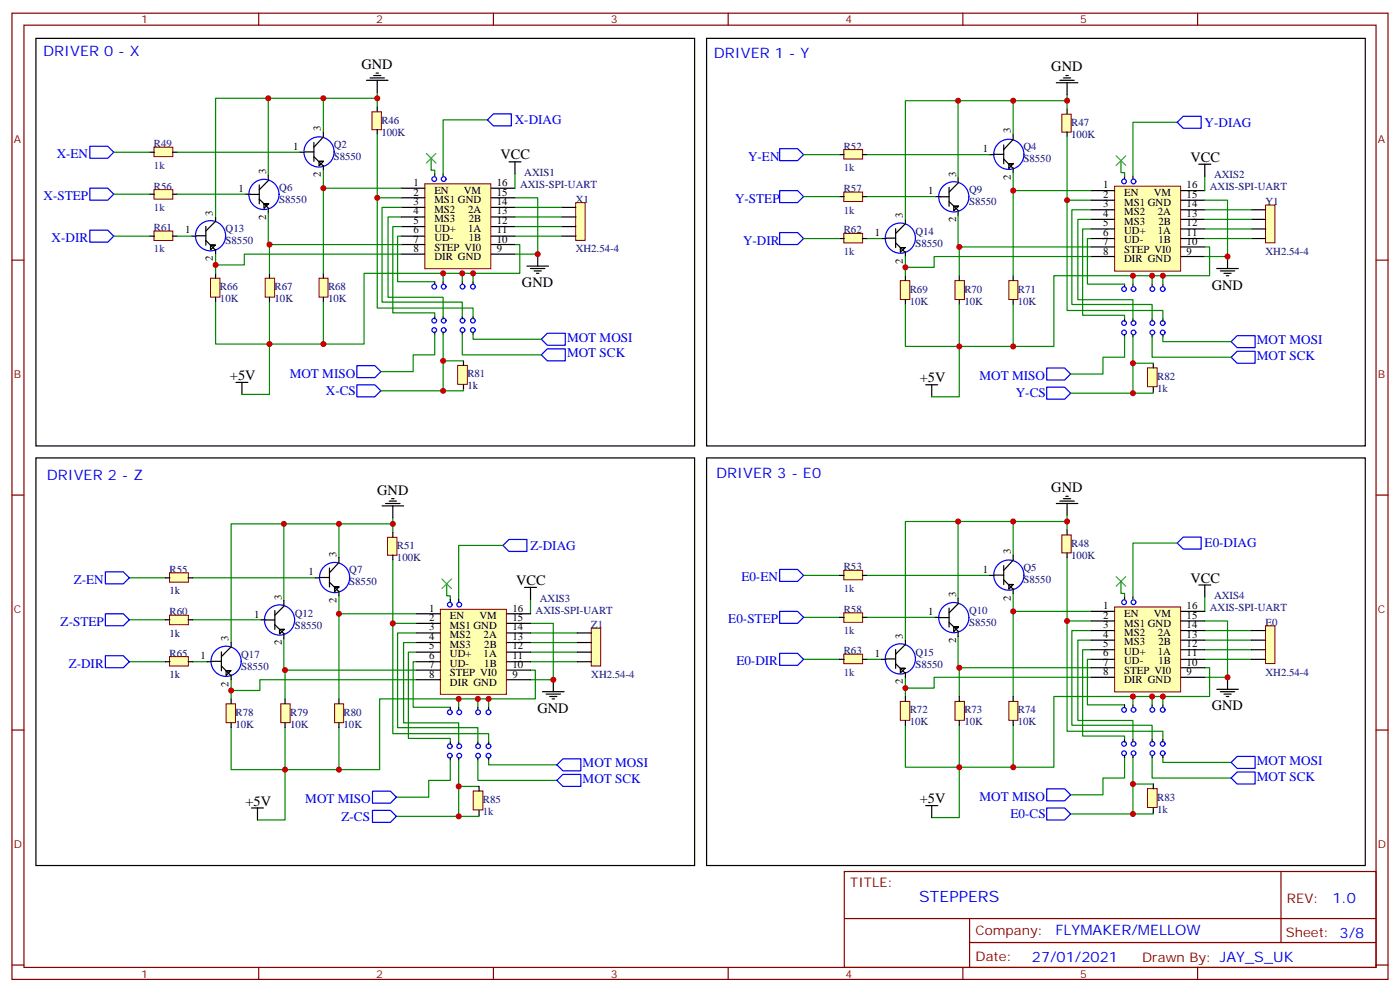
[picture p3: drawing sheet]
<svg xmlns="http://www.w3.org/2000/svg" width="412mm" height="292mm" viewBox="0 0 412 292" stroke-linecap="round" stroke-linejoin="round" font-family="sans-serif">
<g fill="none" stroke="#870000" stroke-width=".35">
<path d="M3.5 3.9h405.4v284.3h-405.4zM7.1 7.4h398.2v277.3h-398.2zM76.2 3.9v3.5M145.3 3.9v3.5M214.5 3.9v3.5M283.6 3.9v3.5M352.8 3.9v3.5M3.5 76.6h3.6M405.3 76.6h3.6M3.5 145.7h3.6M405.3 145.7h3.6M3.5 214.8h3.6"/>
<path d="M405.3 214.8h3.6M248.7 256.5h156.6v28.2h-156.6zM377.3 256.5v20.9M248.7 270.3h156.5M285.6 277.4h119.6M285.6 270.3v14.1M3.5 284h3.6M76.2 284.7v3.5M145.3 284.7v3.5M214.5 284.7v3.5M283.6 284.7v3.5M352.8 284.7v3.5"/>
<path d="M405.3 284h3.6"/>
</g>
<g fill="none" stroke="#00f" stroke-width=".35">
<circle cx="77.8" cy="57.2" r="4.4"/>
<circle cx="94" cy="44.7" r="4.4"/>
<circle cx="62" cy="69.4" r="4.4"/>
</g>
<g fill="none" stroke="#000" stroke-width=".35">
<path d="M95.2 38.8v1.4M72.3 57.2h1.4M73.6 57.2h2.8M76.4 54.4v5.6M76.4 58.6l2.7 2.7M77.8 60h1.3h-1.3v1.3l1.3-1.3M79 51.5v1.4M79.1 53l-2.7 2.8M88.2 44.8h1.4M89.7 44.7h2.8M92.5 41.9v5.6M92.5 46.1l2.7 2.8"/>
<path d="M94 47.5h1.2h-1.2v1.4l1.2-1.4M95.2 40.3l-2.7 3M95.2 48.7v1.4M56.4 69.5h1.4M57.8 69.4h2.8M60.6 66.6v5.6M60.6 70.8l2.8 2.7M62 72.2h1.4h-1.4v1.3l1.4-1.3M63.4 65.2l-2.8 2.8M63.5 63.9v1.3M63.5 73.4v1.4M79 61.4v1.4"/>
</g>
<path d="M62 81.9h2.8v5.5h-2.8z" fill="#ffffb0" stroke="#800000" stroke-width=".29"/>
<path d="M63.5 80.4v1.4M63.5 87.5v1.4" fill="none" stroke="#000" stroke-width=".35"/>
<path d="M78.1 81.9h2.8v5.5h-2.8z" fill="#ffffb0" stroke="#800000" stroke-width=".29"/>
<path d="M79.4 80.4v1.4M79.4 87.5v1.4" fill="none" stroke="#000" stroke-width=".35"/>
<path d="M45.3 43.3h5.6v2.8h-5.6z" fill="#ffffb0" stroke="#800000" stroke-width=".29"/>
<path d="M44.1 44.8h1.4M50.8 44.8h1.4" fill="none" stroke="#000" stroke-width=".35"/>
<path d="M45.3 55.8h5.6v2.8h-5.6z" fill="#ffffb0" stroke="#800000" stroke-width=".29"/>
<path d="M44.1 57.2h1.4M50.8 57.2h1.4" fill="none" stroke="#000" stroke-width=".35"/>
<path d="M45.3 68h5.6v2.8h-5.6z" fill="#ffffb0" stroke="#800000" stroke-width=".29"/>
<path d="M44.1 69.5h1.4M50.8 69.5h1.4" fill="none" stroke="#000" stroke-width=".35"/>
<path d="M169.6 59.6h2.8v11.1h-2.8z" fill="#ffffb0" stroke="#800000" stroke-width=".29"/>
<path d="M165.5 61h4.1M165.5 63.9h4.1M165.5 66.7h4.1M165.5 69.5h4.1" fill="none" stroke="#000" stroke-width=".35"/>
<path d="M134.8 107.5h2.9v5.6h-2.9z" fill="#ffffb0" stroke="#800000" stroke-width=".29"/>
<path d="M136.5 106.2v1.4M136.5 113.3v1.4" fill="none" stroke="#000" stroke-width=".35"/>
<path d="M94 81.9h2.6v5.5h-2.6z" fill="#ffffb0" stroke="#800000" stroke-width=".29"/>
<path d="M95.2 80.4v1.4M95.2 87.5v1.4" fill="none" stroke="#000" stroke-width=".35"/>
<path d="M109.6 32.9h2.7v5.3h-2.7z" fill="#ffffb0" stroke="#800000" stroke-width=".29"/>
<path d="M111.1 31.4v1.4M111.1 38.1v1.4" fill="none" stroke="#000" stroke-width=".35"/>
<path d="M125.1 54.1h19.5v25h-19.5z" fill="#ffffb0" stroke="#800000" stroke-width=".29"/>
<g fill="none" stroke="#000" stroke-width=".35">
<path d="M10.6 11.3h194v119.9h-194zM208.1 11.3h194.1v119.9h-194.1zM298.4 39.5v1.4M118.2 55.4h6.9M118.2 58.2h6.9M128.1 51.2v.6M130.5 51.2v.6M144.8 55.4h6.9M144.8 58.2h6.9M275.5 57.9h4.1M279.6 55.1v5.6M279.6 59.3l2.7 2.7"/>
<path d="M282.2 52.2v1.4M282.3 53.7l-2.7 2.8M291.4 45.5h1.4M292.9 45.4h2.8M295.7 42.6v5.6M295.7 46.8l2.7 2.8M297.2 48.2h1.2h-1.2v1.4l1.2-1.4M298.4 41l-2.7 3M298.4 49.4v1.4M118.2 61h6.9M118.2 63.9h6.9M118.2 66.7h6.9"/>
<path d="M118.2 69.5h6.9M118.2 72h6.9M118.2 74.8h6.9M144.8 61h6.9M144.8 63.9h6.9M144.8 66.7h6.9M144.8 69.5h6.9M144.8 72h6.9M144.8 74.8h6.9M259.6 70.2h1.4M261 70.1h2.8M263.8 67.3v5.6"/>
<path d="M263.8 71.5l2.8 2.8M265.2 72.9h1.4h-1.4v1.4l1.4-1.4M266.6 65.9l-2.8 2.8M266.7 64.6v1.3M266.7 74.1v1.4M281 60.7h1.3h-1.3v1.3l1.3-1.3M282.2 62.1v1.4M128.1 82.9v.7M128.1 93.1v.7M128.1 97.7v.7M130.5 82.9v.7M130.5 93.1v.7"/>
<path d="M130.5 97.7v.7M136.2 82.9v.7M136.2 93.1v.7M136.2 97.7v.7M139.3 82.9v.7M139.3 93.1v.7M139.3 97.7v.7M69.5 112.5h3.5M71.3 112.5v3.6M10.6 134.8h194v119.9h-194zM208.1 134.8h194.1v119.9h-194.1z"/>
</g>
<g fill="none" stroke="#00f" stroke-width=".35">
<path d="M143.6 35.3l1.7-1.8h5.3v3.5h-5.3zM26.5 43h5.2l1.8 1.8-1.8 1.8h-5.2zM26.5 55.4h5.2l1.8 1.8-1.8 1.7h-5.2zM285.4 57.9a4.4 4.4 0 0 0-6.4-4 4.4 4.4 0 0 0-.7 7.6 4.4 4.4 0 0 0 7-2.8l.1-.8M26.5 67.7h5.2l1.8 1.8-1.8 1.8h-5.2zM159.5 99.8l1.7-1.7h5.3v3.5h-5.3zM105.1 107.6h5.3l1.8 1.8-1.8 1.7h-5.3zM105.1 113.2h5.3l1.8 1.8-1.8 1.8h-5.3zM159.5 104.4l1.7-1.7h5.3v3.5h-5.3z"/>
<circle cx="127.9" cy="52.7" r=".69"/>
<circle cx="130.7" cy="52.7" r=".7"/>
<circle cx="297.2" cy="45.4" r="4.4"/>
<circle cx="265.2" cy="70.1" r="4.4"/>
<circle cx="127.9" cy="97.1" r=".69"/>
<circle cx="127.9" cy="84.4" r=".69"/>
<circle cx="127.9" cy="94.4" r=".69"/>
<circle cx="130.7" cy="97.1" r=".7"/>
<circle cx="130.7" cy="84.4" r=".7"/>
<circle cx="130.7" cy="94.4" r=".7"/>
<circle cx="136.2" cy="84.4" r=".7"/>
<circle cx="136.2" cy="97.1" r=".7"/>
<circle cx="136.2" cy="94.4" r=".7"/>
<circle cx="139.3" cy="97.1" r=".69"/>
<circle cx="139.3" cy="84.4" r=".69"/>
<circle cx="139.3" cy="94.4" r=".69"/>
</g>
<g fill="none" stroke="#008700" stroke-width=".35">
<path d="M79 28.9v22.6M95.2 28.9v9.9M111.1 31.4v-2.5h-47.6v35M111.1 39.5v51.2h28.2v2.4M111.1 27.2v1.7M143.6 35.3h-13.1v15.9M33.5 57.2h10.6M33.5 44.8h10.6M52.2 57.2h20.1M52.2 44.8h36M95.2 50.1v30.3M95.2 55.4h23"/>
<path d="M111.1 58.2h7.1M127 46.6v3.5h1.1v1.1M151.7 58.2h6.7v16.6h-6.7M151.7 51.2v4.2M33.5 69.5h10.6M52.2 69.5h4.2M63.5 74.8v5.6M79 62.8v9.2h.4M118.2 72h-38.8v8.4M118.2 74.8h-46.2v3.2h-8.5M118.2 69.5h-1.1v13.4h11M118.2 66.7h-2.5v25.4h12.4v1"/>
<path d="M118.2 61h-5.7v27.9h23.7v4.2M118.2 63.9h-3.9v23.6h16.2v5.6M151.7 72h1.4v8.4h-45.9v20.8h-27.8v14.9h-8.1M151.7 69.5h13.8M151.7 61h13.8M151.7 63.9h13.8M151.7 66.7h13.8M63.5 88.9v12.3h15.9v-12.3M95.2 88.9v12.3M128.1 98.4v6h-6.4v5h-9.5M130.5 98.4v7.8h6M130.5 80.4v2.5"/>
<path d="M136.2 98.4v6h23.3M136.2 80.4v2.5M139.3 98.4v1.4h20.2M139.3 80.4v2.5M130.5 106.2v8.8M136.5 114.7v.3h-24.3"/>
</g>
<path d="M265.2 82.6h2.8v5.5h-2.8z" fill="#ffffb0" stroke="#800000" stroke-width=".29"/>
<path d="M266.7 81.1v1.4M266.7 88.2v1.4" fill="none" stroke="#000" stroke-width=".35"/>
<path d="M281.3 82.6h2.8v5.5h-2.8z" fill="#ffffb0" stroke="#800000" stroke-width=".29"/>
<path d="M282.6 81.1v1.4M282.6 88.2v1.4" fill="none" stroke="#000" stroke-width=".35"/>
<path d="M248.5 44h5.6v2.8h-5.6z" fill="#ffffb0" stroke="#800000" stroke-width=".29"/>
<path d="M247.3 45.5h1.4M254 45.5h1.4" fill="none" stroke="#000" stroke-width=".35"/>
<path d="M248.5 56.5h5.6v2.8h-5.6z" fill="#ffffb0" stroke="#800000" stroke-width=".29"/>
<path d="M247.3 57.9h1.4M254 57.9h1.4" fill="none" stroke="#000" stroke-width=".35"/>
<path d="M248.5 68.7h5.6v2.8h-5.6z" fill="#ffffb0" stroke="#800000" stroke-width=".29"/>
<path d="M247.3 70.2h1.4M254 70.2h1.4" fill="none" stroke="#000" stroke-width=".35"/>
<path d="M372.8 60.3h2.8v11.2h-2.8z" fill="#ffffb0" stroke="#800000" stroke-width=".29"/>
<path d="M368.7 61.7h4.1M368.7 64.6h4.1M368.7 67.4h4.1M368.7 70.2h4.1" fill="none" stroke="#000" stroke-width=".35"/>
<path d="M338 108.2h2.9v5.6h-2.9z" fill="#ffffb0" stroke="#800000" stroke-width=".29"/>
<path d="M339.7 106.9v1.4M339.7 114v1.4" fill="none" stroke="#000" stroke-width=".35"/>
<path d="M297.2 82.6h2.6v5.5h-2.6z" fill="#ffffb0" stroke="#800000" stroke-width=".29"/>
<path d="M298.4 81.1v1.4M298.4 88.2v1.4" fill="none" stroke="#000" stroke-width=".35"/>
<path d="M312.8 33.6h2.7v5.3h-2.7z" fill="#ffffb0" stroke="#800000" stroke-width=".29"/>
<path d="M314.3 32.1v1.4M314.3 38.8v1.4" fill="none" stroke="#000" stroke-width=".35"/>
<path d="M328.3 54.8h19.5v25h-19.5z" fill="#ffffb0" stroke="#800000" stroke-width=".29"/>
<g fill="none" stroke="#000" stroke-width=".35">
<path d="M321.4 56.1h6.9M321.4 58.9h6.9M331.3 51.9v.7M333.7 51.9v.7M348 56.1h6.9M348 58.9h6.9M321.4 61.7h6.9M321.4 64.6h6.9M321.4 67.4h6.9M321.4 70.2h6.9M321.4 72.7h6.9M321.4 75.5h6.9"/>
<path d="M348 61.7h6.9M348 64.6h6.9M348 67.4h6.9M348 70.2h6.9M348 72.7h6.9M348 75.5h6.9M331.3 83.6v.7M331.3 93.8v.7M331.3 98.4v.7M333.7 83.6v.7M333.7 93.8v.7M333.7 98.4v.7"/>
<path d="M339.4 83.6v.7M339.4 93.8v.7M339.4 98.4v.7M342.5 83.6v.7M342.5 93.8v.7M342.5 98.4v.7M272.7 113.2h3.5M274.5 113.2v3.6M74.1 237.8h3.5M75.8 237.8v3.5"/>
</g>
<g fill="none" stroke="#00f" stroke-width=".35">
<path d="M346.8 36l1.7-1.8h5.3v3.5h-5.3zM229.7 43.7h5.2l1.8 1.8-1.8 1.8h-5.2zM229.7 56.1h5.2l1.8 1.8-1.8 1.7h-5.2zM229.7 68.4h5.2l1.8 1.8-1.8 1.8h-5.2zM308.3 108.3h5.3l1.8 1.8-1.8 1.7h-5.3zM308.3 113.9h5.3l1.8 1.8-1.8 1.8h-5.3zM362.7 100.5l1.7-1.7h5.3v3.5h-5.3zM362.7 105.1l1.7-1.7h5.3v3.5h-5.3zM31 168.3h5.3l1.8 1.7-1.8 1.8h-5.3zM148.2 160.5l1.7-1.7h5.3v3.5h-5.3zM31 180.6h5.3l1.8 1.8-1.8 1.7h-5.3zM31 193h5.3l1.8 1.7-1.8 1.8h-5.3z"/>
<path d="M109.7 238.5h5.3l1.8 1.7-1.8 1.8h-5.3zM109.7 232.8h5.3l1.8 1.8-1.8 1.8h-5.3zM164 229.7l1.8-1.8h5.3v3.5h-5.3zM164 225.1l1.8-1.8h5.3v3.5h-5.3z"/>
<circle cx="331.1" cy="53.4" r=".69"/>
<circle cx="333.9" cy="53.4" r=".7"/>
<circle cx="331.1" cy="97.8" r=".69"/>
<circle cx="331.1" cy="85.1" r=".69"/>
<circle cx="331.1" cy="95.1" r=".69"/>
<circle cx="333.9" cy="97.8" r=".7"/>
<circle cx="333.9" cy="85.1" r=".7"/>
<circle cx="333.9" cy="95.1" r=".7"/>
<circle cx="339.4" cy="85.1" r=".7"/>
<circle cx="339.4" cy="97.8" r=".7"/>
<circle cx="339.4" cy="95.1" r=".7"/>
<circle cx="342.5" cy="97.8" r=".69"/>
<circle cx="342.5" cy="85.1" r=".69"/>
<circle cx="342.5" cy="95.1" r=".69"/>
</g>
<g fill="none" stroke="#008700" stroke-width=".35">
<path d="M282.2 29.6v22.6M298.4 29.6v9.9M314.3 32.1v-2.5h-47.6v35M314.3 27.9v1.7M346.8 36h-13.1v15.9M236.7 57.9h10.6M236.7 45.5h10.6M255.4 57.9h20.1M255.4 45.5h36M298.4 50.8v30.3M298.4 56.1h23M314.3 40.2v51.2h28.2v2.4"/>
<path d="M314.3 58.9h7.1M330.2 47.3v3.5h1.1v1.1M354.9 58.9h6.7v16.6h-6.7M354.9 51.9v4.2M236.7 70.2h10.6M255.4 70.2h4.2M266.7 75.5v5.6M282.2 63.5v9.2h.4M321.4 72.7h-38.8v8.4M321.4 75.5h-46.2v3.2h-8.5M321.4 70.2h-1.1v13.4h11M321.4 67.4h-2.5v25.4h12.4v1"/>
<path d="M321.4 61.7h-5.7v27.9h23.7v4.2M321.4 64.6h-3.9v23.6h16.2v5.6M354.9 72.7h1.4v8.4h-45.9v20.9h-27.8v14.8h-8.1M354.9 70.2h13.8M354.9 61.7h13.8M354.9 64.6h13.8M354.9 67.4h13.8M266.7 89.6v12.4h15.9v-12.4M298.4 89.6v12.4M331.3 99.1v6h-6.4v5h-9.5M333.7 99.1v7.8h6M333.7 81.1v2.5"/>
<path d="M339.4 99.1v6h23.3M339.4 81.1v2.5M342.5 99.1v1.4h20.2M342.5 81.1v2.5M333.7 106.9v8.8M339.7 115.4v.3h-24.3M83.6 154.2v22.5M99.8 154.2v9.8M115.7 156.6v-2.4h-47.6v34.9M115.7 152.4v1.8M38.1 170h10.6M56.8 170h36"/>
<path d="M99.8 175.3v30.4M115.7 164.7v51.2h28.2v2.5M131.6 171.8v3.5h1v1.1M148.2 160.5h-13.1v15.9M156.3 176.4v4.2M38.1 194.7h10.6M38.1 182.4h10.6M56.8 194.7h4.2M56.8 182.4h20.1M83.6 188v9.2h.4M99.8 180.6h23M115.7 183.4h7.1"/>
<path d="M122.8 189.1h-3.9v23.6h16.2v5.7M122.8 186.3h-5.7v27.8h23.7v4.3M122.8 191.9h-2.5v25.4h12.3v1.1M122.8 194.7h-1.1v13.4h10.9M122.8 197.2h-38.8v8.5M156.3 183.4h6.7v16.6h-6.7M156.3 197.2h1.4v8.5h-45.9v20.8h-27.8v14.8h-8.2M156.3 194.7h13.7M156.3 191.9h13.7M156.3 189.1h13.7M156.3 186.3h13.7M68.1 214.1v12.4h15.9v-12.4"/>
<path d="M68.1 200v5.7M99.8 214.1v12.4M122.8 200h-46.2v3.2h-8.5M135.1 205.7v2.4M140.8 205.7v2.4M143.9 205.7v2.4M132.6 223.7v6h-6.3v4.9h-9.5M135.1 223.7v7.7h6M135.1 231.4v8.8M140.8 223.7v6h23.2M141.1 239.9v.3h-24.3M143.9 223.7v1.4h20.1"/>
</g>
<path d="M129.7 179.3h19.5v25h-19.5z" fill="#ffffb0" stroke="#800000" stroke-width=".29"/>
<g fill="none" stroke="#000" stroke-width=".35">
<path d="M132.6 176.4v.7M135.1 176.4v.7M122.8 180.6h6.9M122.8 183.4h6.9M122.8 186.3h6.9M122.8 189.1h6.9M122.8 191.9h6.9M122.8 194.7h6.9M122.8 197.2h6.9M149.3 180.6h7M149.3 183.4h7M149.3 186.3h7"/>
<path d="M149.3 189.1h7M149.3 191.9h7M149.3 194.7h7M149.3 197.2h7M122.8 200h6.9M132.6 208.1v.7M132.6 218.4v.7M135.1 208.1v.7M135.1 218.4v.7M140.8 208.1v.7M140.8 218.4v.7M143.9 208.1v.7"/>
<path d="M143.9 218.4v.7M149.3 200h7M132.6 223v.7M135.1 223v.7M140.8 223v.7M143.9 223v.7"/>
</g>
<g fill="none" stroke="#00f" stroke-width=".35">
<circle cx="132.5" cy="177.9" r=".69"/>
<circle cx="135.3" cy="177.9" r=".7"/>
<circle cx="132.5" cy="209.6" r=".69"/>
<circle cx="132.5" cy="219.6" r=".69"/>
<circle cx="135.3" cy="209.6" r=".7"/>
<circle cx="135.3" cy="219.6" r=".7"/>
<circle cx="140.8" cy="209.6" r=".7"/>
<circle cx="140.8" cy="219.6" r=".7"/>
<circle cx="143.9" cy="209.6" r=".69"/>
<circle cx="143.9" cy="219.6" r=".69"/>
<circle cx="132.5" cy="222.4" r=".69"/>
<circle cx="135.3" cy="222.4" r=".7"/>
<circle cx="140.8" cy="222.4" r=".7"/>
<circle cx="143.9" cy="222.4" r=".69"/>
</g>
<path d="M114.2 158.1h2.7v5.3h-2.7z" fill="#ffffb0" stroke="#800000" stroke-width=".29"/>
<path d="M115.7 156.6v1.4M115.7 163.4v1.3" fill="none" stroke="#000" stroke-width=".35"/>
<path d="M98.6 207.1h2.6v5.6h-2.6z" fill="#ffffb0" stroke="#800000" stroke-width=".29"/>
<path d="M99.8 205.7v1.4M99.8 212.7v1.4" fill="none" stroke="#000" stroke-width=".35"/>
<path d="M139.4 232.8h2.9v5.5h-2.9z" fill="#ffffb0" stroke="#800000" stroke-width=".29"/>
<path d="M141.1 231.4v1.4M141.1 238.5v1.4" fill="none" stroke="#000" stroke-width=".35"/>
<path d="M174.2 184.9h2.7v11.1h-2.7z" fill="#ffffb0" stroke="#800000" stroke-width=".29"/>
<path d="M170 186.3h4.2M170 189.1h4.2M170 191.9h4.2M170 194.7h4.2" fill="none" stroke="#000" stroke-width=".35"/>
<path d="M49.9 193.2h5.6v2.8h-5.6z" fill="#ffffb0" stroke="#800000" stroke-width=".29"/>
<path d="M48.7 194.7h1.4M55.4 194.7h1.4" fill="none" stroke="#000" stroke-width=".35"/>
<path d="M49.9 181.1h5.6v2.7h-5.6z" fill="#ffffb0" stroke="#800000" stroke-width=".29"/>
<path d="M48.7 182.4h1.4M55.4 182.4h1.4" fill="none" stroke="#000" stroke-width=".35"/>
<path d="M49.9 168.6h5.6v2.7h-5.6z" fill="#ffffb0" stroke="#800000" stroke-width=".29"/>
<path d="M48.7 170h1.4M55.4 170h1.4" fill="none" stroke="#000" stroke-width=".35"/>
<path d="M82.7 207.1h2.8v5.6h-2.8z" fill="#ffffb0" stroke="#800000" stroke-width=".29"/>
<path d="M84 205.7v1.4M84 212.7v1.4" fill="none" stroke="#000" stroke-width=".35"/>
<path d="M66.6 207.1h2.8v5.6h-2.8z" fill="#ffffb0" stroke="#800000" stroke-width=".29"/>
<g fill="none" stroke="#000" stroke-width=".35">
<path d="M107.9 23.6h6.4M109 22.9h4.2M110.1 22.2h2.1M110.8 21.5h.7M111.1 23.6v3.6M311.1 24.3h6.4M312.2 23.6h4.2M313.3 22.9h2.1M314 22.2h.7M314.3 24.3v3.6M149.9 47.6h3.6M151.7 47.6v3.6"/>
<path d="M353.1 48.3h3.6M354.9 48.3v3.6M155.2 78.3h6.4M156.3 79h4.2M157.3 79.7h2.2M158.4 74.8v3.5M358.4 79h6.4M359.5 79.7h4.2M361.6 75.5v3.5M158 80.4h.7M360.5 80.4h2.2M361.2 81.1h.7"/>
<path d="M112.5 148.9h6.4M113.6 148.2h4.2M114.7 147.5h2.1M115.4 146.8h.7M115.7 148.9v3.5M311.1 148.2h6.4M312.2 147.5h4.2M313.3 146.8h2.1M314 146h.7M314.3 148.2v3.5M81 179.7v5.5M83.6 176.7v1.4"/>
<path d="M83.7 178.3l-2.7 2.8M92.8 170h1.4M94.3 169.9h2.7M97 167.2v5.5M97 171.3l2.8 2.8M98.6 172.7h1.2h-1.2v1.4l1.2-1.4M99.8 165.6l-2.8 3M99.8 164v1.4M99.8 173.9v1.4M154.5 172.9h3.5M156.3 172.9v3.5M353.1 172.2h3.6"/>
<path d="M354.9 172.2v3.5M61 194.7h1.4M62.4 194.6h2.8M65.2 191.8v5.6M65.2 196l2.8 2.8M66.6 197.4h1.4h-1.4v1.4l1.4-1.4M68 190.5l-2.8 2.7M68.1 189.1v1.4M68.1 198.6v1.4M76.9 182.4h4.1M81 183.8l2.7 2.8M82.3 185.2h1.4h-1.4v1.4l1.4-1.4"/>
<path d="M83.6 186.6v1.4M361.6 199.3v3.5M68.1 205.7v1.4M68.1 212.7v1.4M159.8 203.6h6.4M160.9 204.3h4.2M161.9 205h2.1M162.6 205.7h.7M163 200v3.6M358.4 202.8h6.4M359.5 203.6h4.2M360.5 204.3h2.2"/>
<path d="M361.2 205h.7M272.7 237.1h3.5M274.5 237.1v3.5"/>
</g>
<g fill="none" stroke="#00f" stroke-width=".35">
<path d="M346.8 159.8l1.7-1.8h5.3v3.6h-5.3zM229.7 179.9h5.2l1.8 1.8-1.8 1.7h-5.2zM229.7 167.6h5.2l1.8 1.7-1.8 1.8h-5.2zM86.8 182.4a4.4 4.4 0 0 0-6.4-3.9 4.4 4.4 0 0 0-.7 7.5 4.4 4.4 0 0 0 7-2.7l.1-.8M229.7 192.3h5.2l1.8 1.7-1.8 1.8h-5.2zM308.3 237.8h5.3l1.8 1.7-1.8 1.8h-5.3zM308.3 232.1h5.3l1.8 1.8-1.8 1.8h-5.3zM362.7 229l1.7-1.8h5.3v3.5h-5.3zM362.7 224.4l1.7-1.8h5.3v3.5h-5.3z"/>
<circle cx="98.6" cy="170" r="4.4"/>
<circle cx="66.6" cy="194.6" r="4.4"/>
</g>
<path d="M125.6 45.2l2.8 2.8M128.4 45.2l-2.8 2.8M328.8 45.9l2.8 2.8M331.6 45.9l-2.8 2.8M130.2 170.4l2.8 2.8M133 170.4l-2.8 2.8M328.8 169.7l2.8 2.8M331.6 169.7l-2.8 2.8" fill="none" stroke="#3c3" stroke-width=".35"/>
<g fill="none" stroke="#008700" stroke-width=".35">
<path d="M282.2 153.5v22.5M298.4 153.5v9.8M314.3 155.9v-2.4h-47.6v34.9M314.3 151.7v1.8M346.8 159.8h-13.1v15.9M236.7 169.3h10.6M255.4 169.3h36M298.4 179.9h23M298.4 174.6v30.4M314.3 164v51.2h28.2v2.5M330.2 171.1v3.5h1.1v1.1M354.9 175.7v4.2"/>
<path d="M236.7 194h10.6M236.7 181.7h10.6M255.4 194h4.2M255.4 181.7h20.1M266.7 199.3v5.7M282.2 187.3v9.2h.4M314.3 182.7h7.1M321.4 188.4h-3.9v23.6h16.2v5.7M321.4 185.6h-5.7v27.8h23.7v4.3M321.4 191.2h-2.5v25.4h12.4v1.1M321.4 194h-1.1v13.4h11M321.4 199.3h-46.2v3.2h-8.5"/>
<path d="M321.4 196.5h-38.8v8.5M354.9 182.7h6.7v16.6h-6.7M354.9 196.5h1.4v8.5h-45.9v20.8h-27.8v14.8h-8.1M354.9 194h13.8M354.9 191.2h13.8M354.9 188.4h13.8M354.9 185.6h13.8M266.7 213.4v12.4h15.9v-12.4M298.4 213.4v12.4M333.7 205v2.4M339.4 205v2.4M342.5 205v2.4"/>
<path d="M331.3 223v6h-6.4v4.9h-9.5M333.7 223v7.7h6M333.7 230.7v8.8M339.4 223v6h23.3M339.7 239.2v.3h-24.3M342.5 223v1.4h20.2"/>
</g>
<path d="M328.3 178.6h19.5v25h-19.5z" fill="#ffffb0" stroke="#800000" stroke-width=".29"/>
<g fill="none" stroke="#000" stroke-width=".35">
<path d="M321.4 179.9h6.9M331.3 175.7v.7M333.7 175.7v.7M348 179.9h6.9M321.4 182.7h6.9M321.4 185.6h6.9M321.4 188.4h6.9M321.4 191.2h6.9M321.4 194h6.9M321.4 196.5h6.9M321.4 199.3h6.9M348 182.7h6.9"/>
<path d="M348 185.6h6.9M348 188.4h6.9M348 191.2h6.9M348 194h6.9M348 196.5h6.9M348 199.3h6.9M331.3 207.4v.7M331.3 217.7v.7M333.7 207.4v.7M333.7 217.7v.7M339.4 207.4v.7M339.4 217.7v.7"/>
<path d="M342.5 207.4v.7M342.5 217.7v.7M331.3 222.3v.7M333.7 222.3v.7M339.4 222.3v.7M342.5 222.3v.7"/>
</g>
<g fill="none" stroke="#00f" stroke-width=".35">
<circle cx="331.1" cy="177.2" r=".69"/>
<circle cx="333.9" cy="177.2" r=".7"/>
<circle cx="331.1" cy="208.9" r=".69"/>
<circle cx="331.1" cy="218.9" r=".69"/>
<circle cx="333.9" cy="208.9" r=".7"/>
<circle cx="333.9" cy="218.9" r=".7"/>
<circle cx="339.4" cy="208.9" r=".7"/>
<circle cx="339.4" cy="218.9" r=".7"/>
<circle cx="342.5" cy="208.9" r=".69"/>
<circle cx="342.5" cy="218.9" r=".69"/>
<circle cx="331.1" cy="221.7" r=".69"/>
<circle cx="333.9" cy="221.7" r=".7"/>
<circle cx="339.4" cy="221.7" r=".7"/>
<circle cx="342.5" cy="221.7" r=".69"/>
</g>
<path d="M312.8 157.4h2.7v5.3h-2.7z" fill="#ffffb0" stroke="#800000" stroke-width=".29"/>
<path d="M314.3 155.9v1.4M314.3 162.7v1.3" fill="none" stroke="#000" stroke-width=".35"/>
<path d="M297.2 206.4h2.6v5.6h-2.6z" fill="#ffffb0" stroke="#800000" stroke-width=".29"/>
<path d="M298.4 205v1.4M298.4 212v1.4" fill="none" stroke="#000" stroke-width=".35"/>
<path d="M338 232.1h2.9v5.5h-2.9z" fill="#ffffb0" stroke="#800000" stroke-width=".29"/>
<path d="M339.7 230.7v1.4M339.7 237.8v1.4" fill="none" stroke="#000" stroke-width=".35"/>
<path d="M372.8 184.2h2.8v11.1h-2.8z" fill="#ffffb0" stroke="#800000" stroke-width=".29"/>
<path d="M368.7 185.6h4.1M368.7 188.4h4.1M368.7 191.2h4.1M368.7 194h4.1" fill="none" stroke="#000" stroke-width=".35"/>
<path d="M248.5 192.5h5.6v2.8h-5.6z" fill="#ffffb0" stroke="#800000" stroke-width=".29"/>
<path d="M247.3 194h1.4M254 194h1.4" fill="none" stroke="#000" stroke-width=".35"/>
<path d="M248.5 180.4h5.6v2.7h-5.6z" fill="#ffffb0" stroke="#800000" stroke-width=".29"/>
<path d="M247.3 181.7h1.4M254 181.7h1.4" fill="none" stroke="#000" stroke-width=".35"/>
<path d="M248.5 167.9h5.6v2.7h-5.6z" fill="#ffffb0" stroke="#800000" stroke-width=".29"/>
<path d="M247.3 169.3h1.4M254 169.3h1.4" fill="none" stroke="#000" stroke-width=".35"/>
<path d="M281.3 206.4h2.8v5.6h-2.8z" fill="#ffffb0" stroke="#800000" stroke-width=".29"/>
<path d="M282.6 205v1.4M282.6 212v1.4" fill="none" stroke="#000" stroke-width=".35"/>
<path d="M265.2 206.4h2.8v5.6h-2.8z" fill="#ffffb0" stroke="#800000" stroke-width=".29"/>
<g fill="none" stroke="#000" stroke-width=".35">
<path d="M279.6 179v5.5M282.2 176v1.4M282.3 177.6l-2.7 2.8M291.4 169.3h1.4M292.9 169.2h2.8M295.7 166.5v5.5M295.7 170.6l2.7 2.8M297.2 172h1.2h-1.2v1.4l1.2-1.4M298.4 164.8l-2.7 3.1M298.4 163.3v1.4M298.4 173.2v1.4M259.6 194h1.4"/>
<path d="M261 193.9h2.8M263.8 191.1v5.6M263.8 195.3l2.8 2.8M265.2 196.7h1.4h-1.4v1.4l1.4-1.4M266.6 189.7l-2.8 2.8M266.7 188.4v1.4M266.7 197.9v1.4M275.5 181.7h1.4M276.8 181.7h2.8M279.6 183.1l2.7 2.8M281 184.5h1.3h-1.3v1.4l1.3-1.4M282.2 185.9v1.4"/>
<path d="M266.7 205v1.4M266.7 212v1.4"/>
</g>
<g fill="none" stroke="#00f" stroke-width=".35">
<path d="M285.4 181.7a4.4 4.4 0 0 0-6.4-3.9 4.4 4.4 0 0 0-.7 7.5 4.4 4.4 0 0 0 7-2.8l.1-.7"/>
<circle cx="297.2" cy="169.2" r="4.4"/>
<circle cx="265.2" cy="193.9" r="4.4"/>
</g>
<g fill="#c00">
<circle cx="79" cy="28.9" r=".88"/>
<circle cx="95.3" cy="28.9" r=".88"/>
<circle cx="79.4" cy="72" r=".88"/>
<circle cx="130.5" cy="115" r=".88"/>
<circle cx="130.5" cy="106.2" r=".88"/>
<circle cx="63.5" cy="78" r=".88"/>
<circle cx="79.4" cy="101.2" r=".88"/>
<circle cx="95.3" cy="101.2" r=".88"/>
<circle cx="130.5" cy="80.4" r=".88"/>
<circle cx="139.3" cy="80.4" r=".88"/>
<circle cx="136.2" cy="80.4" r=".88"/>
<circle cx="111.1" cy="28.9" r=".88"/>
<circle cx="95.3" cy="55.4" r=".88"/>
<circle cx="111.1" cy="58.2" r=".88"/>
<circle cx="282.2" cy="29.6" r=".88"/>
<circle cx="298.5" cy="29.6" r=".88"/>
<circle cx="282.6" cy="72.7" r=".88"/>
<circle cx="333.7" cy="115.7" r=".88"/>
<circle cx="333.7" cy="106.9" r=".88"/>
<circle cx="266.7" cy="78.7" r=".88"/>
<circle cx="282.6" cy="102" r=".88"/>
<circle cx="298.5" cy="102" r=".88"/>
<circle cx="333.7" cy="81.1" r=".88"/>
<circle cx="342.5" cy="81.1" r=".88"/>
<circle cx="339.4" cy="81.1" r=".88"/>
<circle cx="314.3" cy="29.6" r=".88"/>
<circle cx="298.5" cy="56.1" r=".88"/>
<circle cx="314.3" cy="58.9" r=".88"/>
<circle cx="115.7" cy="183.4" r=".88"/>
<circle cx="99.8" cy="180.6" r=".88"/>
<circle cx="115.7" cy="154.2" r=".88"/>
<circle cx="140.8" cy="205.7" r=".88"/>
<circle cx="143.9" cy="205.7" r=".88"/>
<circle cx="135.1" cy="205.7" r=".88"/>
<circle cx="99.8" cy="226.5" r=".88"/>
<circle cx="84" cy="226.5" r=".88"/>
<circle cx="68.1" cy="203.2" r=".88"/>
<circle cx="135.1" cy="231.4" r=".88"/>
<circle cx="135.1" cy="240.2" r=".88"/>
<circle cx="84" cy="197.2" r=".88"/>
<circle cx="99.8" cy="154.2" r=".88"/>
<circle cx="83.6" cy="154.2" r=".88"/>
<circle cx="163" cy="200" r=".88"/>
<circle cx="158.4" cy="74.8" r=".88"/>
<circle cx="361.6" cy="75.5" r=".88"/>
<circle cx="361.6" cy="199.3" r=".88"/>
<circle cx="314.3" cy="182.7" r=".88"/>
<circle cx="298.5" cy="179.9" r=".88"/>
<circle cx="314.3" cy="153.5" r=".88"/>
<circle cx="339.4" cy="205" r=".88"/>
<circle cx="342.5" cy="205" r=".88"/>
<circle cx="333.7" cy="205" r=".88"/>
<circle cx="298.5" cy="225.8" r=".88"/>
<circle cx="282.6" cy="225.8" r=".88"/>
<circle cx="266.7" cy="202.5" r=".88"/>
<circle cx="333.7" cy="230.7" r=".88"/>
<circle cx="333.7" cy="239.5" r=".88"/>
<circle cx="282.6" cy="196.5" r=".88"/>
<circle cx="298.5" cy="153.5" r=".88"/>
<circle cx="282.2" cy="153.5" r=".88"/>
</g>
<text font-size="4.6" fill="#00f" x="270.8" y="265.5">STEPPERS</text>
<g font-size="4.2" fill="#00f">
<text x="12.7" y="16.6">DRIVER 0 - X</text>
<text x="210.3" y="16.9">DRIVER 1 - Y</text>
<text x="13.8" y="141.1">DRIVER 2 - Z</text>
<text x="211" y="140.8">DRIVER 3 - E0</text>
<text x="392.5" y="265.7">1.0</text>
<text x="310.9" y="275.3">FLYMAKER/MELLOW</text>
<text x="304" y="283.1">27/01/2021</text>
</g>
<g font-size="4.2">
<text x="106.5" y="20.3">GND</text>
<text x="309.7" y="21">GND</text>
<text x="147.5" y="46.9">VCC</text>
<text x="350.7" y="47.6">VCC</text>
<text x="153.8" y="84.5">GND</text>
<text x="357" y="85.2">GND</text>
<text x="67.7" y="111.8">+5V</text>
<text x="270.9" y="112.5">+5V</text>
<text x="111.1" y="145.7">GND</text>
<text x="309.7" y="144.8">GND</text>
<text x="152" y="172.2">VCC</text>
<text x="350.7" y="171.4">VCC</text>
<text x="158.3" y="209.7">GND</text>
<text x="357" y="209">GND</text>
<text x="72.3" y="237.1">+5V</text>
<text x="270.9" y="236.4">+5V</text>
</g>
<g font-size="3.9" fill="#00f">
<text x="151.6" y="36.5">X-DIAG</text>
<text x="354.8" y="37.3">Y-DIAG</text>
<text x="16.7" y="46.6">X-EN</text>
<text x="220.4" y="47.3">Y-EN</text>
<text x="12.9" y="58.9">X-STEP</text>
<text x="216.5" y="59.6">Y-STEP</text>
<text x="15.2" y="71.3">X-DIR</text>
<text x="218.9" y="72">Y-DIR</text>
<text x="167" y="100.6">MOT MOSI</text>
<text x="370.2" y="101.3">MOT MOSI</text>
<text x="167" y="105.2">MOT SCK</text>
<text x="370.2" y="105.9">MOT SCK</text>
<text x="85.4" y="111.1">MOT MISO</text>
<text x="288.6" y="111.8">MOT MISO</text>
<text x="96" y="116.3">X-CS</text>
<text x="299.2" y="117">Y-CS</text>
<text x="156.2" y="161.8">Z-DIAG</text>
<text x="354.8" y="161.1">E0-DIAG</text>
<text x="21.7" y="171.8">Z-EN</text>
<text x="218.4" y="171.1">E0-EN</text>
<text x="17.9" y="184.1">Z-STEP</text>
<text x="214.5" y="183.4">E0-STEP</text>
<text x="20.2" y="196.5">Z-DIR</text>
<text x="216.9" y="195.8">E0-DIR</text>
<text x="171.6" y="225.8">MOT MOSI</text>
<text x="370.2" y="225.1">MOT MOSI</text>
<text x="171.6" y="230.4">MOT SCK</text>
<text x="370.2" y="229.7">MOT SCK</text>
<text x="89.9" y="236.4">MOT MISO</text>
<text x="288.6" y="235.7">MOT MISO</text>
<text x="100.6" y="241.5">Z-CS</text>
<text x="297.7" y="240.8">E0-CS</text>
</g>
<g font-size="3.9" fill="#800">
<text x="250.5" y="261.1">TITLE:</text>
<text x="379.1" y="265.7">REV:</text>
<text x="287.4" y="275.3">Company:</text>
<text x="378.7" y="275.9">Sheet: 3/8</text>
<text x="287.4" y="282.9">Date:</text>
<text x="336.4" y="283">Drawn By: JAY_S_UK</text>
</g>
<g font-size="3.2" fill="#800">
<text x="41.6" y="6.9">1</text>
<text x="110.8" y="6.9">2</text>
<text x="179.9" y="6.9">3</text>
<text x="249.1" y="6.9">4</text>
<text x="318.2" y="6.9">5</text>
<text x="4.1" y="42">A</text>
<text x="405.9" y="42">A</text>
<text x="4.1" y="111.1">B</text>
<text x="405.9" y="111.1">B</text>
<text x="4.1" y="180.3">C</text>
<text x="405.9" y="180.3">C</text>
<text x="4.1" y="249.4">D</text>
<text x="405.9" y="249.4">D</text>
<text x="41.6" y="287.7">1</text>
<text x="110.8" y="287.7">2</text>
<text x="179.9" y="287.7">3</text>
<text x="249.1" y="287.7">4</text>
<text x="318.2" y="287.7">5</text>
</g>
<g font-size="3.2">
<text x="94.5" y="38.6" transform="rotate(-90 94.5 38.6)">3</text>
<text x="297.7" y="39.3" transform="rotate(-90 297.7 39.3)">3</text>
<text x="86.3" y="44">1</text>
<text x="289.5" y="44.7">1</text>
<text x="78.4" y="51.3" transform="rotate(-90 78.4 51.3)">3</text>
<text x="94.5" y="52.2" transform="rotate(-90 94.5 52.2)">2</text>
<text x="281.6" y="52" transform="rotate(-90 281.6 52)">3</text>
<text x="297.7" y="52.9" transform="rotate(-90 297.7 52.9)">2</text>
<text x="70.2" y="56.5">1</text>
<text x="121.8" y="54.8">1</text>
<text x="121.8" y="57.5">2</text>
<text x="128" y="57.1">EN</text>
<text x="128" y="59.8">MS1 GND</text>
<text x="136.6" y="57.1">VM</text>
<text x="146.3" y="54.8">16</text>
<text x="146.3" y="57.5">15</text>
<text x="273.4" y="57.2">1</text>
<text x="325" y="55.5">1</text>
<text x="325" y="58.2">2</text>
<text x="331.2" y="57.8">EN</text>
<text x="339.8" y="57.8">VM</text>
<text x="349.5" y="55.5">16</text>
<text x="349.5" y="58.2">15</text>
<text x="62.7" y="63.5" transform="rotate(-90 62.7 63.5)">3</text>
<text x="78.4" y="64.7" transform="rotate(-90 78.4 64.7)">2</text>
<text x="121.8" y="60.3">3</text>
<text x="121.8" y="63.1">4</text>
<text x="121.8" y="65.9">5</text>
<text x="128" y="62.6">MS2</text>
<text x="128" y="65.4">MS3</text>
<text x="137.9" y="62.6">2A</text>
<text x="138.1" y="65.4">2B</text>
<text x="146.3" y="60.3">14</text>
<text x="146.3" y="63.1">13</text>
<text x="146.3" y="65.9">12</text>
<text x="265.9" y="64.2" transform="rotate(-90 265.9 64.2)">3</text>
<text x="281.6" y="65.4" transform="rotate(-90 281.6 65.4)">2</text>
<text x="325" y="61">3</text>
<text x="325" y="63.8">4</text>
<text x="331.2" y="60.5">MS1 GND</text>
<text x="331.2" y="63.3">MS2</text>
<text x="341.1" y="63.3">2A</text>
<text x="349.5" y="61">14</text>
<text x="349.5" y="63.8">13</text>
<text x="54.5" y="68.7">1</text>
<text x="121.8" y="68.7">6</text>
<text x="121.8" y="71.4">7</text>
<text x="128" y="68.2">UD+</text>
<text x="128" y="70.9">UD-</text>
<text x="137.9" y="68.2">1A</text>
<text x="138.1" y="70.9">1B</text>
<text x="146.3" y="68.7">11</text>
<text x="146.3" y="71.4">10</text>
<text x="257.7" y="69.4">1</text>
<text x="325" y="66.6">5</text>
<text x="325" y="69.4">6</text>
<text x="331.2" y="66.1">MS3</text>
<text x="331.2" y="68.9">UD+</text>
<text x="331.2" y="71.7">UD-</text>
<text x="341.1" y="68.9">1A</text>
<text x="341.3" y="66.1">2B</text>
<text x="341.3" y="71.7">1B</text>
<text x="349.5" y="66.6">12</text>
<text x="349.5" y="69.4">11</text>
<text x="62.7" y="76.9" transform="rotate(-90 62.7 76.9)">2</text>
<text x="121.8" y="74.2">8</text>
<text x="128" y="73.7">STEP VI0</text>
<text x="128" y="76.5">DIR GND</text>
<text x="146.3" y="74.2">9</text>
<text x="265.9" y="77.6" transform="rotate(-90 265.9 77.6)">2</text>
<text x="325" y="72.1">7</text>
<text x="325" y="74.9">8</text>
<text x="331.2" y="74.4">STEP VI0</text>
<text x="331.2" y="77.2">DIR GND</text>
<text x="349.5" y="72.1">10</text>
<text x="349.5" y="74.9">9</text>
<text x="99.1" y="163.8" transform="rotate(-90 99.1 163.8)">3</text>
<text x="297.7" y="163.1" transform="rotate(-90 297.7 163.1)">3</text>
<text x="90.9" y="169.2">1</text>
<text x="289.5" y="168.5">1</text>
<text x="83" y="176.5" transform="rotate(-90 83 176.5)">3</text>
<text x="99.1" y="177.5" transform="rotate(-90 99.1 177.5)">2</text>
<text x="281.6" y="175.8" transform="rotate(-90 281.6 175.8)">3</text>
<text x="297.7" y="176.8" transform="rotate(-90 297.7 176.8)">2</text>
<text x="325" y="179.3">1</text>
<text x="349.5" y="179.3">16</text>
<text x="74.8" y="181.7">1</text>
<text x="126.4" y="180">1</text>
<text x="126.4" y="182.8">2</text>
<text x="126.4" y="185.5">3</text>
<text x="132.5" y="182.3">EN</text>
<text x="132.5" y="185.1">MS1 GND</text>
<text x="141.2" y="182.3">VM</text>
<text x="150.9" y="180">16</text>
<text x="150.9" y="182.8">15</text>
<text x="150.9" y="185.5">14</text>
<text x="273.4" y="181">1</text>
<text x="325" y="182.1">2</text>
<text x="325" y="184.8">3</text>
<text x="331.2" y="181.6">EN</text>
<text x="331.2" y="184.4">MS1 GND</text>
<text x="339.8" y="181.6">VM</text>
<text x="349.5" y="182.1">15</text>
<text x="349.5" y="184.8">14</text>
<text x="67.3" y="188.7" transform="rotate(-90 67.3 188.7)">3</text>
<text x="83" y="189.9" transform="rotate(-90 83 189.9)">2</text>
<text x="126.4" y="188.3">4</text>
<text x="126.4" y="191.1">5</text>
<text x="132.5" y="187.8">MS2</text>
<text x="132.5" y="190.6">MS3</text>
<text x="142.5" y="187.8">2A</text>
<text x="142.7" y="190.6">2B</text>
<text x="150.9" y="188.3">13</text>
<text x="150.9" y="191.1">12</text>
<text x="265.9" y="188" transform="rotate(-90 265.9 188)">3</text>
<text x="281.6" y="189.2" transform="rotate(-90 281.6 189.2)">2</text>
<text x="325" y="187.6">4</text>
<text x="325" y="190.4">5</text>
<text x="331.2" y="187.1">MS2</text>
<text x="331.2" y="189.9">MS3</text>
<text x="341.1" y="187.1">2A</text>
<text x="341.3" y="189.9">2B</text>
<text x="349.5" y="187.6">13</text>
<text x="349.5" y="190.4">12</text>
<text x="59.1" y="193.9">1</text>
<text x="126.4" y="193.9">6</text>
<text x="126.4" y="196.7">7</text>
<text x="132.5" y="193.4">UD+</text>
<text x="132.5" y="196.2">UD-</text>
<text x="142.5" y="193.4">1A</text>
<text x="142.7" y="196.2">1B</text>
<text x="150.9" y="193.9">11</text>
<text x="150.9" y="196.7">10</text>
<text x="257.7" y="193.2">1</text>
<text x="325" y="193.2">6</text>
<text x="325" y="196">7</text>
<text x="331.2" y="192.7">UD+</text>
<text x="331.2" y="195.5">UD-</text>
<text x="341.1" y="192.7">1A</text>
<text x="341.3" y="195.5">1B</text>
<text x="349.5" y="193.2">11</text>
<text x="349.5" y="196">10</text>
<text x="67.3" y="202.1" transform="rotate(-90 67.3 202.1)">2</text>
<text x="126.4" y="199.4">8</text>
<text x="132.5" y="199">STEP VI0</text>
<text x="132.5" y="201.7">DIR GND</text>
<text x="150.9" y="199.4">9</text>
<text x="265.9" y="201.4" transform="rotate(-90 265.9 201.4)">2</text>
<text x="325" y="198.7">8</text>
<text x="331.2" y="198.3">STEP VI0</text>
<text x="331.2" y="201">DIR GND</text>
<text x="349.5" y="198.7">9</text>
</g>
<g font-size="3.2" fill="#000080">
<text x="112.3" y="39.9">100K</text>
<text x="112.3" y="36.4">R46</text>
<text x="315.5" y="40.7">100K</text>
<text x="315.5" y="37.1">R47</text>
<text x="45.3" y="43.3">R49</text>
<text x="98.3" y="47">S8550</text>
<text x="98.3" y="43.5">Q2</text>
<text x="248.5" y="44">R52</text>
<text x="301.5" y="47.7">S8550</text>
<text x="301.5" y="44.2">Q4</text>
<text x="45.3" y="49.6">1k</text>
<text x="154.4" y="51.8">AXIS1</text>
<text x="248.5" y="50.3">1k</text>
<text x="357.6" y="52.5">AXIS2</text>
<text x="45.3" y="55.8">R56</text>
<text x="82.3" y="59.7">S8550</text>
<text x="82.3" y="56.2">Q6</text>
<text x="153.2" y="55.3">AXIS-SPI-UART</text>
<text x="169.6" y="59.6">X1</text>
<text x="248.5" y="56.5">R57</text>
<text x="285.5" y="56.9">Q9</text>
<text x="356.4" y="56.1">AXIS-SPI-UART</text>
<text x="45.3" y="62.1">1k</text>
<text x="248.5" y="62.8">1k</text>
<text x="285.5" y="60.5">S8550</text>
<text x="372.8" y="60.3">Y1</text>
<text x="45.3" y="68">R61</text>
<text x="66.5" y="71.9">S8550</text>
<text x="66.5" y="68.4">Q13</text>
<text x="248.5" y="68.7">R62</text>
<text x="269.7" y="69.1">Q14</text>
<text x="45.3" y="74.3">1k</text>
<text x="169.6" y="74.3">XH2.54-4</text>
<text x="248.5" y="75">1k</text>
<text x="269.7" y="72.6">S8550</text>
<text x="372.8" y="75">XH2.54-4</text>
<text x="64.8" y="88.9">10K</text>
<text x="64.8" y="85.4">R66</text>
<text x="80.9" y="88.9">10K</text>
<text x="80.9" y="85.4">R67</text>
<text x="96.6" y="88.9">10K</text>
<text x="96.6" y="85.4">R68</text>
<text x="268" y="89.6">10K</text>
<text x="268" y="86.1">R69</text>
<text x="284.1" y="89.6">10K</text>
<text x="284.1" y="86.1">R70</text>
<text x="299.8" y="89.6">10K</text>
<text x="299.8" y="86.1">R71</text>
<text x="137.7" y="111.1">R81</text>
<text x="340.9" y="111.8">R82</text>
<text x="137.7" y="114.6">1k</text>
<text x="340.9" y="115.3">1k</text>
<text x="116.9" y="161.7">R51</text>
<text x="315.5" y="161">R48</text>
<text x="116.9" y="165.2">100K</text>
<text x="248.5" y="167.9">R53</text>
<text x="315.5" y="164.5">100K</text>
<text x="49.9" y="168.6">R55</text>
<text x="102.9" y="172.3">S8550</text>
<text x="102.9" y="168.7">Q7</text>
<text x="301.5" y="171.6">S8550</text>
<text x="301.5" y="168">Q5</text>
<text x="49.9" y="174.9">1k</text>
<text x="159" y="177.1">AXIS3</text>
<text x="248.5" y="174.2">1k</text>
<text x="356.4" y="179.9">AXIS-SPI-UART</text>
<text x="357.6" y="176.4">AXIS4</text>
<text x="49.9" y="181.1">R60</text>
<text x="86.8" y="185">S8550</text>
<text x="86.8" y="181.5">Q12</text>
<text x="157.8" y="180.6">AXIS-SPI-UART</text>
<text x="174.2" y="184.9">Z1</text>
<text x="248.5" y="180.4">R58</text>
<text x="285.5" y="184.3">S8550</text>
<text x="285.5" y="180.7">Q10</text>
<text x="372.8" y="184.2">E0</text>
<text x="49.9" y="187.4">1k</text>
<text x="248.5" y="186.7">1k</text>
<text x="49.9" y="193.2">R65</text>
<text x="71" y="197.2">S8550</text>
<text x="71" y="193.6">Q17</text>
<text x="248.5" y="192.5">R63</text>
<text x="269.7" y="196.4">S8550</text>
<text x="269.7" y="192.9">Q15</text>
<text x="49.9" y="199.5">1k</text>
<text x="174.2" y="199.5">XH2.54-4</text>
<text x="248.5" y="198.8">1k</text>
<text x="372.8" y="198.8">XH2.54-4</text>
<text x="268" y="209.9">R72</text>
<text x="284.1" y="209.9">R73</text>
<text x="299.8" y="209.9">R74</text>
<text x="69.4" y="214.2">10K</text>
<text x="69.4" y="210.6">R78</text>
<text x="85.5" y="214.2">10K</text>
<text x="85.5" y="210.6">R79</text>
<text x="101.2" y="214.2">10K</text>
<text x="101.2" y="210.6">R80</text>
<text x="268" y="213.5">10K</text>
<text x="284.1" y="213.5">10K</text>
<text x="299.8" y="213.5">10K</text>
<text x="142.3" y="239.8">1k</text>
<text x="142.3" y="236.3">R85</text>
<text x="340.9" y="239.1">1k</text>
<text x="340.9" y="235.6">R83</text>
</g>
</svg>
